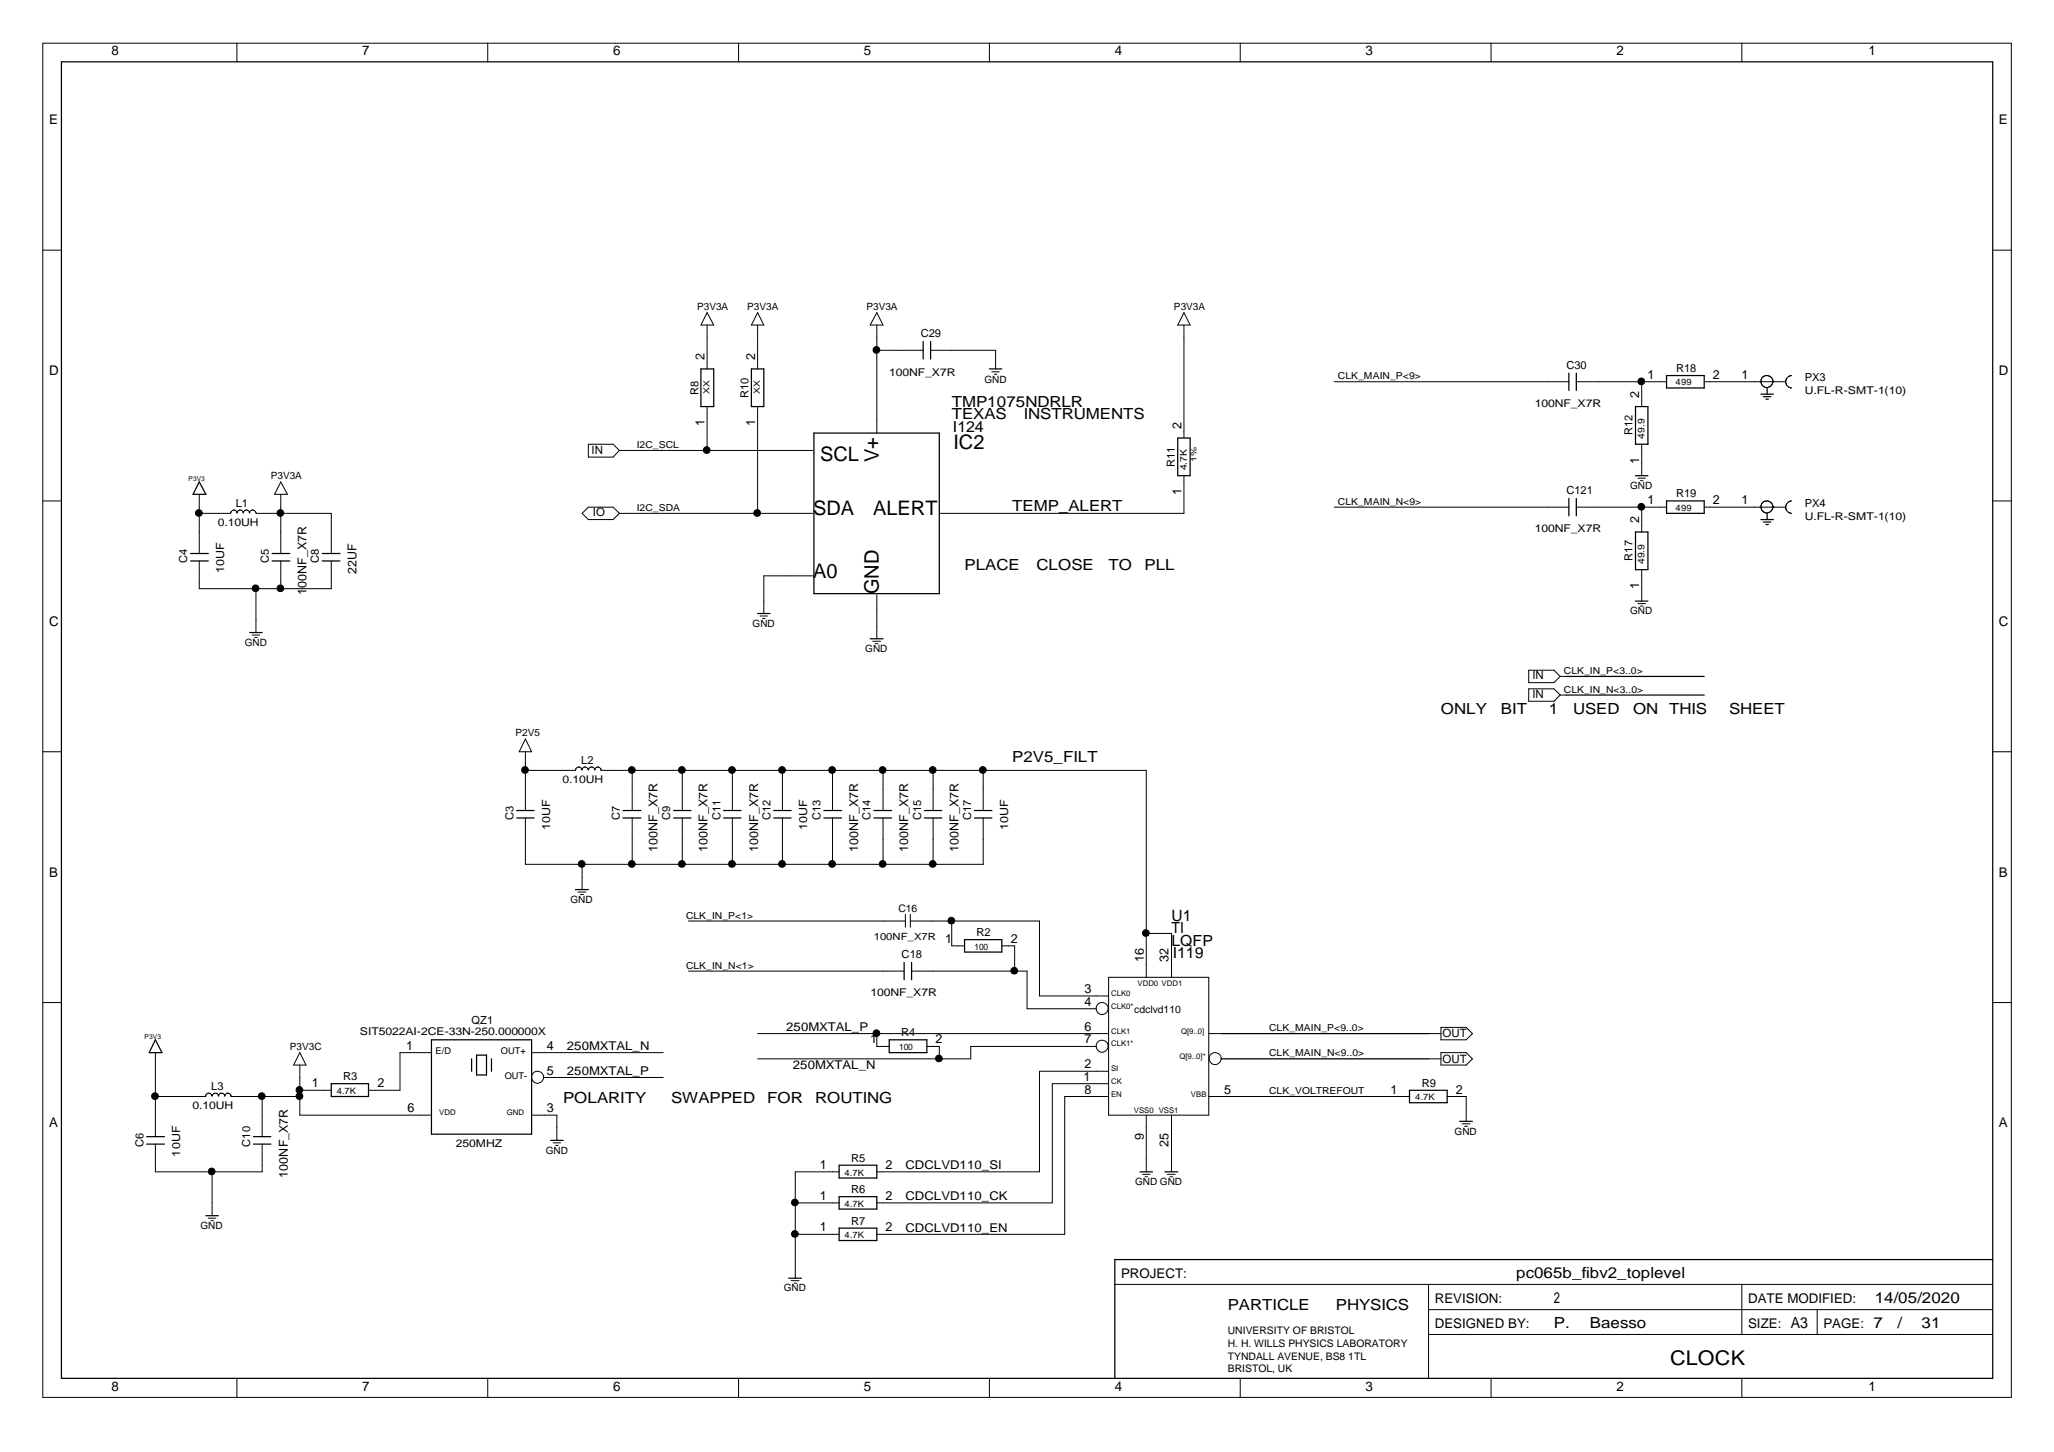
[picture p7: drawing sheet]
<svg xmlns="http://www.w3.org/2000/svg" width="420mm" height="297mm" viewBox="0 0 420 297" stroke-linecap="round" stroke-linejoin="round" font-family="sans-serif">
<g fill="none" stroke="#000" stroke-width=".25">
<path d="M12.6 12.6h395v269.4h-395zM143.4 75.5h2.6v7.7h-2.6zM153.7 75.5h2.5v7.7h-2.5zM188.8 69.9v3.5M190.4 69.9v3.5M202.4 75.5h2.5M320.9 76.3v3.6M322.4 76.3v3.6M340.9 76.8h7.7v2.6h-7.7zM361.5 79.4v1.2M40.8 98.6l1.3 2.5h-2.6zM166.5 88.6h25.6v32.8h-25.6z"/>
<path d="M240.9 89.6h2.6v7.7h-2.6zM334.6 83.2h2.5v7.7h-2.5zM334.6 97.3h2.5M360.2 80.6h2.5M360.7 81.1h1.5M361.2 81.7h.5M39 114.8h3.6M39 113.2h3.6M55.7 114.8h3.6M55.7 113.2h3.6M65.9 114.8h3.6M65.9 113.2h3.6"/>
<path d="M320.9 102v3.5M322.4 102v3.5M334.6 108.8h2.5v7.7h-2.5zM340.9 102.5h7.7v2.5h-7.7zM360.2 106.3h2.5M360.7 106.8h1.5M361.2 107.3h.5M361.5 105v1.3M51.1 129.4h2.5M155 125.5h2.5M178 130.7h2.6M320.4 138.4h28.2"/>
<path d="M334.6 123h2.5M320.4 142.2h28.2M105.7 167.3h3.6M105.7 165.8h3.6M127.5 167.3h3.6M127.5 165.8h3.6M137.8 167.3h3.5M137.8 165.8h3.5M148 167.3h3.6M148 165.8h3.6M158.3 167.3h3.5M158.3 165.8h3.5"/>
<path d="M168.5 167.3h3.7M168.5 165.8h3.7M178.8 167.3h3.6M178.8 165.8h3.6M189.1 167.3h3.6M189.1 165.8h3.6M199.3 167.3h3.6M199.3 165.8h3.6M117.7 182h2.6M184.9 196.9v3.5M186.5 196.9v3.5M197.3 192.2h7.6v2.6h-7.6z"/>
<path d="M31.8 212.7l1.3 2.6h-2.6zM88.3 212.7h20.4v19.3h-20.4zM96.5 216.6v2.6M97.5 215.8h2v4.1h-2zM100.5 216.6v2.6M181.9 212.7h7.7v2.6h-7.7zM249.9 211.4h42.3M249.9 216.6h42.3M30 234.1h3.6M30 232.5h3.6M51.8 234.1h3.6M51.8 232.5h3.6"/>
<path d="M67.8 221.7h7.6v2.6h-7.6zM112.6 233.3h2.6M171.7 238.4h7.7v2.6h-7.7zM233.2 239.7h2.5M238.3 239.7h2.6M288.3 223h7.7v2.6h-7.7zM298.6 229.4h2.6M42.1 248.7h2.6M171.7 244.8h7.7v2.5h-7.7zM171.7 251.2h7.7v2.6h-7.7zM407.6 257.7h-179.6v24.3M161.3 261.5h2.6"/>
</g>
<g fill="none" stroke="#000" stroke-width=".2">
<path d="M8.8 8.8h402.6v277.1h-402.6zM48.5 8.8v3.8M99.8 8.8v3.8M151.1 8.8v3.8M202.4 8.8v3.8M253.7 8.8v3.8M305 8.8v3.8M356.3 8.8v3.8M8.8 51.2h3.8M407.6 51.2h3.8M144.6 64l1.4 2.5h-2.6zM144.6 66.5v9"/>
<path d="M155 64l1.2 2.5h-2.5zM155 66.5v9M179.4 66.5v22.1M179.4 64l1.2 2.5h-2.6zM179.4 71.7h9.4M190.4 71.7h13.3v3.8M202.9 76.1h1.5M203.4 76.6h.5M242.2 64l1.3 2.5h-2.6zM242.2 66.5v23.1M272.9 78.1h48M322.4 78.1h18.5"/>
<path d="M335.8 78.1v5.1M348.6 78.1h16.7l.1 .5 .2 .3M362.7 78a1.23 1.23 0 0 1-1.8 1.2 1.23 1.23 0 0 1-.3-2.1 1.23 1.23 0 0 1 2 .5l.1 .5M365.6 77.2l-.3 .8M365.7 79l.8 .4M366.5 76.8l-.8 .4M57.4 98.6l1.4 2.5h-2.6zM120.3 90.9h5.1l1.3 1.3-1.3 1.3h-5.1zM126.7 92.2h39.5M144.6 83.2v9M155 83.2v21.8M242.2 97.3v7.7h-50.1"/>
<path d="M335.1 97.8h1.5M335.6 98.3h.5M335.8 90.9v6.4M8.8 102.5h3.8M40.8 105h6.4M40.8 114.8v5.6h27v-5.6M40.8 101.1v12.1M47.4 104.6l-.2 .3M47.9 104.3l-.5 .2M48 104.3l.3 .2M48.4 104.6l.1 .3M48.6 104.6l-.1 .3"/>
<path d="M49.1 104.3l-.4 .2M49.2 104.3l.4 .2M49.6 104.6l.2 .3M49.9 104.6l-.2 .3M50.4 104.3l-.4 .2M50.5 104.3l.3 .2M50.9 104.6l.2 .3M51.2 104.6l-.2 .3M51.7 104.3l-.4 .2M51.8 104.3l.3 .2M52.2 104.6l.2 .3M52.4 105h15.4v8.2"/>
<path d="M57.4 101.1v12.1M57.4 114.8v5.6M119.1 105l1.2-1.2h5.1l1.3 1.2-1.3 1.3h-5.1zM126.7 105h39.5M166.2 117.8h-10v7.7M272.9 103.8h48M322.4 103.8h18.5M335.8 103.8v5M335.8 116.5v6.5M348.6 103.8h16.7l.1 .5 .2 .3M362.7 103.7a1.23 1.23 0 0 1-1.8 1.1 1.23 1.23 0 0 1-.3-2 1.23 1.23 0 0 1 2 .5l.1 .5M365.6 102.9l-.3 .8"/>
<path d="M365.7 104.7l.8 .3M366.5 102.5l-.8 .3M407.6 102.5h3.8M51.6 129.9h1.5M52.1 130.4h.5M52.4 120.4v9M155.5 126h1.5M156 126.5h.5M178.5 131.2h1.6M179 131.7h.6M179.4 121.7v9M312.7 137.1h5.2l1.2 1.3-1.2 1.2h-5.2z"/>
<path d="M319.1 138.4h1.3M335.1 123.5h1.5M335.6 124h.5M8.8 153.8h3.8M107.5 151.2l1.2 2.6h-2.5zM107.5 153.8v12M107.5 157.6h10.2M117.9 157.2l-.2 .3M118.4 156.9l-.4 .2M118.5 156.9l.3 .2M118.9 157.2l.2 .3M119.2 157.2l-.2 .3"/>
<path d="M119.7 156.9l-.5 .2M119.8 156.9l.3 .2M120.2 157.2l.1 .2M120.3 157.4v.1M120.5 157.2l-.2 .2M121 156.9l-.4 .2M121.1 156.9l.3 .2M121.5 157.2l.2 .3M121.8 157.2l-.2 .3M122.3 156.9l-.4 .2M122.4 156.9l.3 .2M122.8 157.2l.2 .3"/>
<path d="M122.9 157.6h111.6v42.3M129.3 157.6v8.2M139.6 157.6v8.2M149.8 157.6v8.2M160.1 157.6v8.2M170.3 157.6v8.2M180.6 157.6v8.2M190.9 157.6v8.2M201.1 157.6v8.2M312.7 140.9h5.2l1.2 1.3-1.2 1.3h-5.2zM319.1 142.2h1.3M407.6 153.8h3.8"/>
<path d="M107.5 167.3v9.5h93.6v-9.5M119.1 176.8v5.2M129.3 167.3v9.5M139.6 167.3v9.5M149.8 167.3v9.5M160.1 167.3v9.5M170.3 167.3v9.5M180.6 167.3v9.5M190.9 167.3v9.5M118.2 182.5h1.6M118.7 183h.6M140.8 188.4h44.4"/>
<path d="M140.8 198.7h44.1M185.2 187.1v2.6M186.2 188.4h26.4v15.3h14.2M186.2 187.1v2.6M186.5 198.7h23.6v7.7h14.1M194.7 188.4v5.1h2.6M204.9 193.5h2.7v5.2M226.8 199.9h20.5v28.2h-20.5zM234.5 191h5.1v8.9M8.8 205.1h3.8M31.8 215.3v17.2M61.3 217.9v10.2h27"/>
<path d="M61.3 215.3l1.3 2.6h-2.5zM88.3 215.3h-6.5v7.7h-6.4M108.7 215.3h27M155 211.4h71.8M179.4 211.4v2.7h2.5M189.6 214.1h2.5v2.5M224.2 214.1h-25.6v2.5h-43.6M226.7 206.3a1.23 1.23 0 0 1-1.7 1.1 1.23 1.23 0 0 1-.4-2 1.23 1.23 0 0 1 2 .5l.2 .5M226.7 214a1.23 1.23 0 0 1-1.7 1.1 1.23 1.23 0 0 1-.4-2 1.23 1.23 0 0 1 2 .5l.2 .5M226.8 219.2h-14.2v20.5h-33.2M247.3 211.4h2.6M249.8 216.5a1.23 1.23 0 0 1-1.7 1.2 1.23 1.23 0 0 1-.4-2.1 1.23 1.23 0 0 1 2 .5l.2 .5"/>
<path d="M292.2 211.4h2.6M292.2 216.6h2.6M294.8 210.2h5.1l1.3 1.2-1.3 1.3h-5.1zM294.8 215.3h5.1l1.3 1.3-1.3 1.3h-5.1zM407.6 205.1h3.8M31.8 224.3h10.3M31.8 234.1v5.6h21.8v-5.6M42.2 223.9l-.2 .3M42.7 223.6l-.4 .2M42.8 223.6l.3 .2M43.2 223.9l.2 .2M43.4 224.1v.1"/>
<path d="M43.4 239.7v9M43.6 223.9l-.2 .2M44.1 223.6l-.5 .2M44.1 223.6l.4 .2M44.6 223.9l.1 .3M44.8 223.9l-.1 .3M45.3 223.6l-.4 .2M45.4 223.6l.4 .2M45.8 223.9l.2 .3M46.1 223.9l-.2 .3M46.6 223.6l-.4 .2M46.7 223.6l.3 .2"/>
<path d="M47.1 223.9l.2 .3M47.2 224.3h14.1M53.6 224.3v8.2M61.3 223h6.5M108.7 228.1h5.2v5.2M111.2 220.3a1.23 1.23 0 0 1-1.7 1.2 1.23 1.23 0 0 1-.4-2 1.23 1.23 0 0 1 2 .5l.2 .4M111.4 220.4h24.3M113.1 233.8h1.6M113.7 234.3h.5M171.7 239.7h-9v21.8M226.8 221.7h-11.5v24.4h-35.9M226.8 224.3h-9v28.2h-38.4"/>
<path d="M234.5 228.1v11.6M239.6 228.1v11.6M247.3 224.3h41M296 224.3h3.9v5.1M299.1 229.9h1.6M299.6 230.4h.6M42.6 249.2h1.5M43.1 249.7h.5M162.7 246.1h9M162.7 252.5h9M233.7 240.2h1.5M234.2 240.7h.5"/>
<path d="M238.8 240.2h1.6M239.3 240.7h.6M161.8 262h1.6M162.4 262.5h.5M228 262.8h179.6M292.2 267.9h115.4M292.2 262.8v19.2M292.2 273h115.4M356.3 262.8v10.2M371.7 267.9v5.1M48.5 282v3.9M99.8 282v3.9"/>
<path d="M151.1 282v3.9M202.4 282v3.9M253.7 282v3.9M305 282v3.9M356.3 282v3.9"/>
<circle cx="179.3" cy="71.6" r=".69"/>
<circle cx="335.7" cy="78" r=".69"/>
<circle cx="144.5" cy="92.1" r=".69"/>
<circle cx="40.7" cy="104.9" r=".69"/>
<circle cx="57.3" cy="104.9" r=".69"/>
<circle cx="154.9" cy="104.9" r=".69"/>
<circle cx="335.7" cy="103.7" r=".69"/>
<circle cx="52.3" cy="120.4" r=".69"/>
<circle cx="57.3" cy="120.4" r=".69"/>
<circle cx="107.4" cy="157.5" r=".69"/>
<circle cx="129.2" cy="157.5" r=".69"/>
<circle cx="139.5" cy="157.5" r=".69"/>
<circle cx="149.7" cy="157.5" r=".69"/>
<circle cx="160" cy="157.5" r=".69"/>
<circle cx="170.2" cy="157.5" r=".69"/>
<circle cx="180.5" cy="157.5" r=".69"/>
<circle cx="190.8" cy="157.5" r=".69"/>
<circle cx="201" cy="157.5" r=".69"/>
<circle cx="119" cy="176.7" r=".69"/>
<circle cx="129.2" cy="176.7" r=".69"/>
<circle cx="139.5" cy="176.7" r=".69"/>
<circle cx="149.7" cy="176.7" r=".69"/>
<circle cx="160" cy="176.7" r=".69"/>
<circle cx="170.2" cy="176.7" r=".69"/>
<circle cx="180.5" cy="176.7" r=".69"/>
<circle cx="190.8" cy="176.7" r=".69"/>
<circle cx="194.6" cy="188.3" r=".69"/>
<circle cx="207.5" cy="198.6" r=".69"/>
<circle cx="234.4" cy="190.9" r=".69"/>
<circle cx="179.3" cy="211.4" r=".69"/>
<circle cx="192" cy="216.5" r=".69"/>
<circle cx="31.7" cy="224.2" r=".69"/>
<circle cx="43.3" cy="239.7" r=".69"/>
<circle cx="53.5" cy="224.2" r=".69"/>
<circle cx="61.2" cy="224.2" r=".69"/>
<circle cx="61.2" cy="223" r=".69"/>
<circle cx="162.6" cy="252.4" r=".69"/>
<circle cx="162.6" cy="246" r=".69"/>
</g>
<g fill="#000">
<circle cx="179.3" cy="71.6" r=".69"/>
<circle cx="335.7" cy="78" r=".69"/>
<circle cx="144.5" cy="92.1" r=".69"/>
<circle cx="40.7" cy="104.9" r=".69"/>
<circle cx="57.3" cy="104.9" r=".69"/>
<circle cx="154.9" cy="104.9" r=".69"/>
<circle cx="335.7" cy="103.7" r=".69"/>
<circle cx="52.3" cy="120.4" r=".69"/>
<circle cx="57.3" cy="120.4" r=".69"/>
<circle cx="107.4" cy="157.5" r=".69"/>
<circle cx="129.2" cy="157.5" r=".69"/>
<circle cx="139.5" cy="157.5" r=".69"/>
<circle cx="149.7" cy="157.5" r=".69"/>
<circle cx="160" cy="157.5" r=".69"/>
<circle cx="170.2" cy="157.5" r=".69"/>
<circle cx="180.5" cy="157.5" r=".69"/>
<circle cx="190.8" cy="157.5" r=".69"/>
<circle cx="201" cy="157.5" r=".69"/>
<circle cx="119" cy="176.7" r=".69"/>
<circle cx="129.2" cy="176.7" r=".69"/>
<circle cx="139.5" cy="176.7" r=".69"/>
<circle cx="149.7" cy="176.7" r=".69"/>
<circle cx="160" cy="176.7" r=".69"/>
<circle cx="170.2" cy="176.7" r=".69"/>
<circle cx="180.5" cy="176.7" r=".69"/>
<circle cx="190.8" cy="176.7" r=".69"/>
<circle cx="194.6" cy="188.3" r=".69"/>
<circle cx="207.5" cy="198.6" r=".69"/>
<circle cx="234.4" cy="190.9" r=".69"/>
<circle cx="179.3" cy="211.4" r=".69"/>
<circle cx="192" cy="216.5" r=".69"/>
<circle cx="31.7" cy="224.2" r=".69"/>
<circle cx="43.3" cy="239.7" r=".69"/>
<circle cx="53.5" cy="224.2" r=".69"/>
<circle cx="61.2" cy="224.2" r=".69"/>
<circle cx="61.2" cy="223" r=".69"/>
<circle cx="162.6" cy="252.4" r=".69"/>
<circle cx="162.6" cy="246" r=".69"/>
</g>
<g font-size="4.1">
<text x="167.8" y="94.4">SCL</text>
<text x="179.8" y="94.5" transform="rotate(-90 179.8 94.5)">V+</text>
<text x="195" y="91.8">IC2</text>
<text x="166.3" y="105.4">SDA</text>
<text x="178.6" y="105.4">ALERT</text>
<text x="166.3" y="118.1">A0</text>
<text x="179.8" y="121.6" transform="rotate(-90 179.8 121.6)">GND</text>
<text x="341.7" y="279.2">CLOCK</text>
</g>
<text font-size="3.2" x="239.6" y="188.4">U1</text>
<g font-size="3.1">
<text x="194.7" y="83.2">TMP1075NDRLR</text>
<text x="194.7" y="85.8">TEXAS</text>
<text x="194.9" y="88.3">I124</text>
<text x="209.4" y="85.8">INSTRUMENTS</text>
<text x="207" y="104.5">TEMP_ALERT</text>
<text x="197.3" y="116.5">PLACE</text>
<text x="212" y="116.5">CLOSE</text>
<text x="226.8" y="116.5">TO</text>
<text x="234.1" y="116.5">PLL</text>
<text x="294.8" y="146.1">ONLY</text>
<text x="307" y="146.1">BIT</text>
<text x="316.9" y="146.1">1</text>
<text x="321.8" y="146.1">USED</text>
<text x="334" y="146.1">ON THIS</text>
<text x="353.7" y="146.1">SHEET</text>
<text x="207" y="155.8">P2V5_FILT</text>
<text x="239.6" y="191">TI</text>
<text x="239.6" y="193.5">LQFP</text>
<text x="239.9" y="196">I119</text>
<text x="115.2" y="225.6">POLARITY</text>
<text x="137.3" y="225.6">SWAPPED</text>
<text x="156.9" y="225.6">FOR</text>
<text x="166.7" y="225.6">ROUTING</text>
<text x="310.2" y="261.5">pc065b_fibv2_toplevel</text>
<text x="251.2" y="267.9">PARTICLE</text>
<text x="273.3" y="267.9">PHYSICS</text>
<text x="317.9" y="266.6">2</text>
<text x="383.5" y="266.6">14/05/2020</text>
<text x="317.9" y="271.7">P.</text>
<text x="325.2" y="271.7">Baesso</text>
<text x="366.3" y="271.7">A3</text>
<text x="383.2" y="271.7">7</text>
<text x="388.1" y="271.7">/</text>
<text x="393.1" y="271.7">31</text>
</g>
<g font-size="2.7">
<text x="22.8" y="11.3">8</text>
<text x="74.1" y="11.3">7</text>
<text x="125.4" y="11.3">6</text>
<text x="176.7" y="11.3">5</text>
<text x="228" y="11.3">4</text>
<text x="279.3" y="11.3">3</text>
<text x="330.7" y="11.3">2</text>
<text x="382.2" y="11.3">1</text>
<text x="10" y="25.4">E</text>
<text x="408.9" y="25.4">E</text>
<text x="10" y="76.7">D</text>
<text x="408.9" y="76.7">D</text>
<text x="10" y="128">C</text>
<text x="408.9" y="128">C</text>
<text x="10" y="179.4">B</text>
<text x="408.9" y="179.4">B</text>
<text x="10" y="230.6">A</text>
<text x="408.9" y="230.6">A</text>
<text x="229.3" y="261.4">PROJECT:</text>
<text x="293.5" y="266.6">REVISION:</text>
<text x="357.6" y="266.6">DATE MODIFIED:</text>
<text x="293.5" y="271.6">DESIGNED BY:</text>
<text x="357.6" y="271.6">SIZE:</text>
<text x="373" y="271.6">PAGE:</text>
<text x="22.8" y="284.5">8</text>
<text x="74.1" y="284.5">7</text>
<text x="125.4" y="284.5">6</text>
<text x="176.7" y="284.5">5</text>
<text x="228" y="284.5">4</text>
<text x="279.3" y="284.5">3</text>
<text x="330.7" y="284.5">2</text>
<text x="382.2" y="284.5">1</text>
</g>
<g font-size="2.6">
<text x="144.1" y="73.7" transform="rotate(-90 144.1 73.7)">2</text>
<text x="154.5" y="73.7" transform="rotate(-90 154.5 73.7)">2</text>
<text x="337" y="77.5">1</text>
<text x="350.4" y="77.5">2</text>
<text x="356.2" y="77.5">1</text>
<text x="335.3" y="81.4" transform="rotate(-90 335.3 81.4)">2</text>
<text x="144.1" y="87.2" transform="rotate(-90 144.1 87.2)">1</text>
<text x="154.5" y="87.2" transform="rotate(-90 154.5 87.2)">1</text>
<text x="241.7" y="87.8" transform="rotate(-90 241.7 87.8)">2</text>
<text x="335.3" y="94.9" transform="rotate(-90 335.3 94.9)">1</text>
<text x="241.7" y="101.3" transform="rotate(-90 241.7 101.3)">1</text>
<text x="335.3" y="107.1" transform="rotate(-90 335.3 107.1)">2</text>
<text x="337" y="103.2">1</text>
<text x="350.4" y="103.2">2</text>
<text x="356.2" y="103.2">1</text>
<text x="335.3" y="120.5" transform="rotate(-90 335.3 120.5)">1</text>
<text x="193.3" y="192.9">1</text>
<text x="206.8" y="192.9">2</text>
<text x="234" y="196.7" transform="rotate(-90 234 196.7)">16</text>
<text x="239" y="196.9" transform="rotate(-90 239 196.9)">32</text>
<text x="221.9" y="203.1">3</text>
<text x="221.9" y="205.8">4</text>
<text x="83.1" y="214.7">1</text>
<text x="111.9" y="214.7">4</text>
<text x="178" y="213.4">1</text>
<text x="191.4" y="213.4">2</text>
<text x="221.9" y="213.4">7</text>
<text x="221.9" y="210.9">6</text>
<text x="111.9" y="219.8">5</text>
<text x="221.6" y="221.1">1</text>
<text x="221.9" y="218.6">2</text>
<text x="63.8" y="222.5">1</text>
<text x="77.2" y="222.5">2</text>
<text x="83.3" y="227.5">6</text>
<text x="111.9" y="227.5">3</text>
<text x="221.9" y="223.7">8</text>
<text x="250.4" y="223.7">5</text>
<text x="284.4" y="223.7">1</text>
<text x="297.8" y="223.7">2</text>
<text x="234" y="233.2" transform="rotate(-90 234 233.2)">9</text>
<text x="167.7" y="239">1</text>
<text x="181.1" y="239">2</text>
<text x="239" y="234.6" transform="rotate(-90 239 234.6)">25</text>
<text x="167.7" y="245.5">1</text>
<text x="181.1" y="245.5">2</text>
<text x="167.7" y="251.9">1</text>
<text x="181.1" y="251.9">2</text>
</g>
<g font-size="2.5">
<text x="72.9" y="117.5" transform="rotate(-90 72.9 117.5)">22UF</text>
<text x="62.7" y="121.7" transform="rotate(-90 62.7 121.7)">100NF_X7R</text>
<text x="134.5" y="174.3" transform="rotate(-90 134.5 174.3)">100NF_X7R</text>
<text x="144.7" y="174.3" transform="rotate(-90 144.7 174.3)">100NF_X7R</text>
<text x="155.1" y="174.3" transform="rotate(-90 155.1 174.3)">100NF_X7R</text>
<text x="175.5" y="174.3" transform="rotate(-90 175.5 174.3)">100NF_X7R</text>
<text x="185.8" y="174.3" transform="rotate(-90 185.8 174.3)">100NF_X7R</text>
<text x="196" y="174.3" transform="rotate(-90 196 174.3)">100NF_X7R</text>
<text x="115.9" y="214.8">250MXTAL_N</text>
<text x="160.8" y="210.9">250MXTAL_P</text>
<text x="115.9" y="219.9">250MXTAL_P</text>
<text x="162.2" y="218.6">250MXTAL_N</text>
<text x="185.2" y="239.1">CDCLVD110_SI</text>
<text x="58.9" y="240.9" transform="rotate(-90 58.9 240.9)">100NF_X7R</text>
<text x="185.2" y="245.6">CDCLVD110_CK</text>
<text x="185.2" y="252">CDCLVD110_EN</text>
</g>
<g font-size="2.3">
<text x="188.3" y="69">C29</text>
<text x="320.4" y="75.4">C30</text>
<text x="342.8" y="76.1">R18</text>
<text x="142.9" y="80.7" transform="rotate(-90 142.9 80.7)">R8</text>
<text x="153.1" y="81.4" transform="rotate(-90 153.1 81.4)">R10</text>
<text x="369.2" y="78">PX3</text>
<text x="334" y="89" transform="rotate(-90 334 89)">R12</text>
<text x="121" y="92.8">IN</text>
<text x="240.3" y="95.5" transform="rotate(-90 240.3 95.5)">R11</text>
<text x="320.4" y="101">C121</text>
<text x="342.8" y="101.7">R19</text>
<text x="48.2" y="103.7">L1</text>
<text x="121.3" y="105.6">IO</text>
<text x="369.2" y="103.7">PX4</text>
<text x="38.3" y="115.3" transform="rotate(-90 38.3 115.3)">C4</text>
<text x="45.8" y="117.3" transform="rotate(-90 45.8 117.3)">10UF</text>
<text x="55" y="115.3" transform="rotate(-90 55 115.3)">C5</text>
<text x="65.2" y="115.3" transform="rotate(-90 65.2 115.3)">C8</text>
<text x="334" y="114.7" transform="rotate(-90 334 114.7)">R17</text>
<text x="313.5" y="142.9">IN</text>
<text x="313.5" y="139">IN</text>
<text x="118.9" y="156.2">L2</text>
<text x="105" y="167.8" transform="rotate(-90 105 167.8)">C3</text>
<text x="126.8" y="167.8" transform="rotate(-90 126.8 167.8)">C7</text>
<text x="137.1" y="167.8" transform="rotate(-90 137.1 167.8)">C9</text>
<text x="147.4" y="167.8" transform="rotate(-90 147.4 167.8)">C11</text>
<text x="157.6" y="167.8" transform="rotate(-90 157.6 167.8)">C12</text>
<text x="167.8" y="167.8" transform="rotate(-90 167.8 167.8)">C13</text>
<text x="178.1" y="167.8" transform="rotate(-90 178.1 167.8)">C14</text>
<text x="188.4" y="167.8" transform="rotate(-90 188.4 167.8)">C15</text>
<text x="198.7" y="167.8" transform="rotate(-90 198.7 167.8)">C17</text>
<text x="112.6" y="169.9" transform="rotate(-90 112.6 169.9)">10UF</text>
<text x="165.1" y="169.9" transform="rotate(-90 165.1 169.9)">10UF</text>
<text x="206.2" y="169.9" transform="rotate(-90 206.2 169.9)">10UF</text>
<text x="199.8" y="191.5">R2</text>
<text x="184.4" y="196">C18</text>
<text x="96.5" y="209.4">QZ1</text>
<text x="184.4" y="212">R4</text>
<text x="295.1" y="212.2">OUT</text>
<text x="70.2" y="221">R3</text>
<text x="295.1" y="217.4">OUT</text>
<text x="43.2" y="223">L3</text>
<text x="290.9" y="222.3">R9</text>
<text x="29.3" y="234.6" transform="rotate(-90 29.3 234.6)">C6</text>
<text x="36.9" y="236.6" transform="rotate(-90 36.9 236.6)">10UF</text>
<text x="51.2" y="234.6" transform="rotate(-90 51.2 234.6)">C10</text>
<text x="174.1" y="237.7">R5</text>
<text x="174.1" y="244.1">R6</text>
<text x="174.1" y="250.6">R7</text>
</g>
<g font-size="2.2">
<text x="181.9" y="76.8">100NF_X7R</text>
<text x="314" y="83.2">100NF_X7R</text>
<text x="369.2" y="80.6">U.FL-R-SMT-1(10)</text>
<text x="44.6" y="107.6">0.10UH</text>
<text x="369.2" y="106.3">U.FL-R-SMT-1(10)</text>
<text x="314" y="108.8">100NF_X7R</text>
<text x="115.1" y="160.1">0.10UH</text>
<text x="178.1" y="203.7">100NF_X7R</text>
<text x="73.6" y="211.8">SIT5022AI-2CE-33N-250.000000X</text>
<text x="39.4" y="226.9">0.10UH</text>
<text x="93.3" y="234.6">250MHZ</text>
</g>
<g font-size="2.1">
<text x="183.8" y="186.5">C16</text>
<text x="232" y="207.2">cdclvd110</text>
<text x="251.2" y="273">UNIVERSITY OF BRISTOL</text>
<text x="251.2" y="275.6">H. H. WILLS PHYSICS LABORATORY</text>
<text x="251.2" y="278.2">TYNDALL AVENUE, BS8 1TL</text>
<text x="251.2" y="280.7">BRISTOL, UK</text>
</g>
<g font-size="2">
<text x="142.6" y="63.4">P3V3A</text>
<text x="152.9" y="63.4">P3V3A</text>
<text x="177.2" y="63.4">P3V3A</text>
<text x="240.1" y="63.4">P3V3A</text>
<text x="273.7" y="77.6">CLK_MAIN_P&lt;9&gt;</text>
<text x="201.4" y="78.3">GND</text>
<text x="130.3" y="91.6">I2C_SCL</text>
<text x="55.4" y="98">P3V3A</text>
<text x="333.5" y="100">GND</text>
<text x="130.3" y="104.5">I2C_SDA</text>
<text x="273.7" y="103.2">CLK_MAIN_N&lt;9&gt;</text>
<text x="333.5" y="125.7">GND</text>
<text x="154" y="128.3">GND</text>
<text x="50.1" y="132.1">GND</text>
<text x="177" y="133.4">GND</text>
<text x="319.9" y="137.9">CLK_IN_P&lt;3..0&gt;</text>
<text x="319.9" y="141.7">CLK_IN_N&lt;3..0&gt;</text>
<text x="105.4" y="150.6">P2V5</text>
<text x="116.7" y="184.7">GND</text>
<text x="140.3" y="187.9">CLK_IN_P&lt;1&gt;</text>
<text x="178.8" y="192.3">100NF_X7R</text>
<text x="140.3" y="198.2">CLK_IN_N&lt;1&gt;</text>
<text x="59.3" y="214.7">P3V3C</text>
<text x="259.6" y="210.9">CLK_MAIN_P&lt;9..0&gt;</text>
<text x="259.6" y="216.1">CLK_MAIN_N&lt;9..0&gt;</text>
<text x="259.6" y="223.8">CLK_VOLTREFOUT</text>
<text x="297.6" y="232.2">GND</text>
<text x="111.6" y="236">GND</text>
<text x="232.2" y="242.4">GND GND</text>
<text x="41" y="251.4">GND</text>
<text x="160.3" y="264.2">GND</text>
</g>
<g font-size="1.9">
<text x="336.4" y="89.8" transform="rotate(-90 336.4 89.8)">49.9</text>
<text x="242.8" y="96.2" transform="rotate(-90 242.8 96.2)">4.7K</text>
<text x="336.4" y="115.4" transform="rotate(-90 336.4 115.4)">49.9</text>
<text x="89.1" y="215.6">E/D</text>
<text x="102.5" y="215.6">OUT+</text>
<text x="103.2" y="220.7">OUT-</text>
</g>
<g font-size="1.8">
<text x="342.8" y="78.9">499</text>
<text x="342.8" y="104.5">499</text>
<text x="199.3" y="194.3">100</text>
<text x="183.9" y="214.8">100</text>
<text x="68.9" y="223.8">4.7K</text>
<text x="289.5" y="225.1">4.7K</text>
<text x="172.8" y="240.5">4.7K</text>
<text x="172.8" y="246.8">4.7K</text>
<text x="172.8" y="253.3">4.7K</text>
</g>
<g font-size="1.7">
<text x="145.2" y="80.6" transform="rotate(-90 145.2 80.6)">XX</text>
<text x="155.4" y="80.6" transform="rotate(-90 155.4 80.6)">XX</text>
</g>
<g font-size="1.6">
<text x="227.3" y="203.7">CLK0</text>
<text x="232.7" y="201.7">VDD0 VDD1</text>
<text x="227.3" y="206.4">CLK0*</text>
<text x="227.3" y="214.1">CLK1*</text>
<text x="227.3" y="211.4">CLK1</text>
<text x="241.6" y="211.4">Q[9..0]</text>
<text x="227.3" y="219.2">SI</text>
<text x="227.3" y="221.7">CK</text>
<text x="241.2" y="216.6">Q[9..0]*</text>
<text x="227.3" y="224.3">EN</text>
<text x="231.9" y="227.6">VSS0 VSS1</text>
<text x="243.6" y="224.3">VBB</text>
<text x="89.9" y="228.1">VDD</text>
<text x="103.7" y="228.1">GND</text>
</g>
<text font-size="1.5" x="244.7" y="94.5" transform="rotate(-90 244.7 94.5)">1%</text>
<g font-size="1.4">
<text x="38.6" y="98.5">P3V3</text>
<text x="29.6" y="212.6">P3V3</text>
</g>
</svg>
